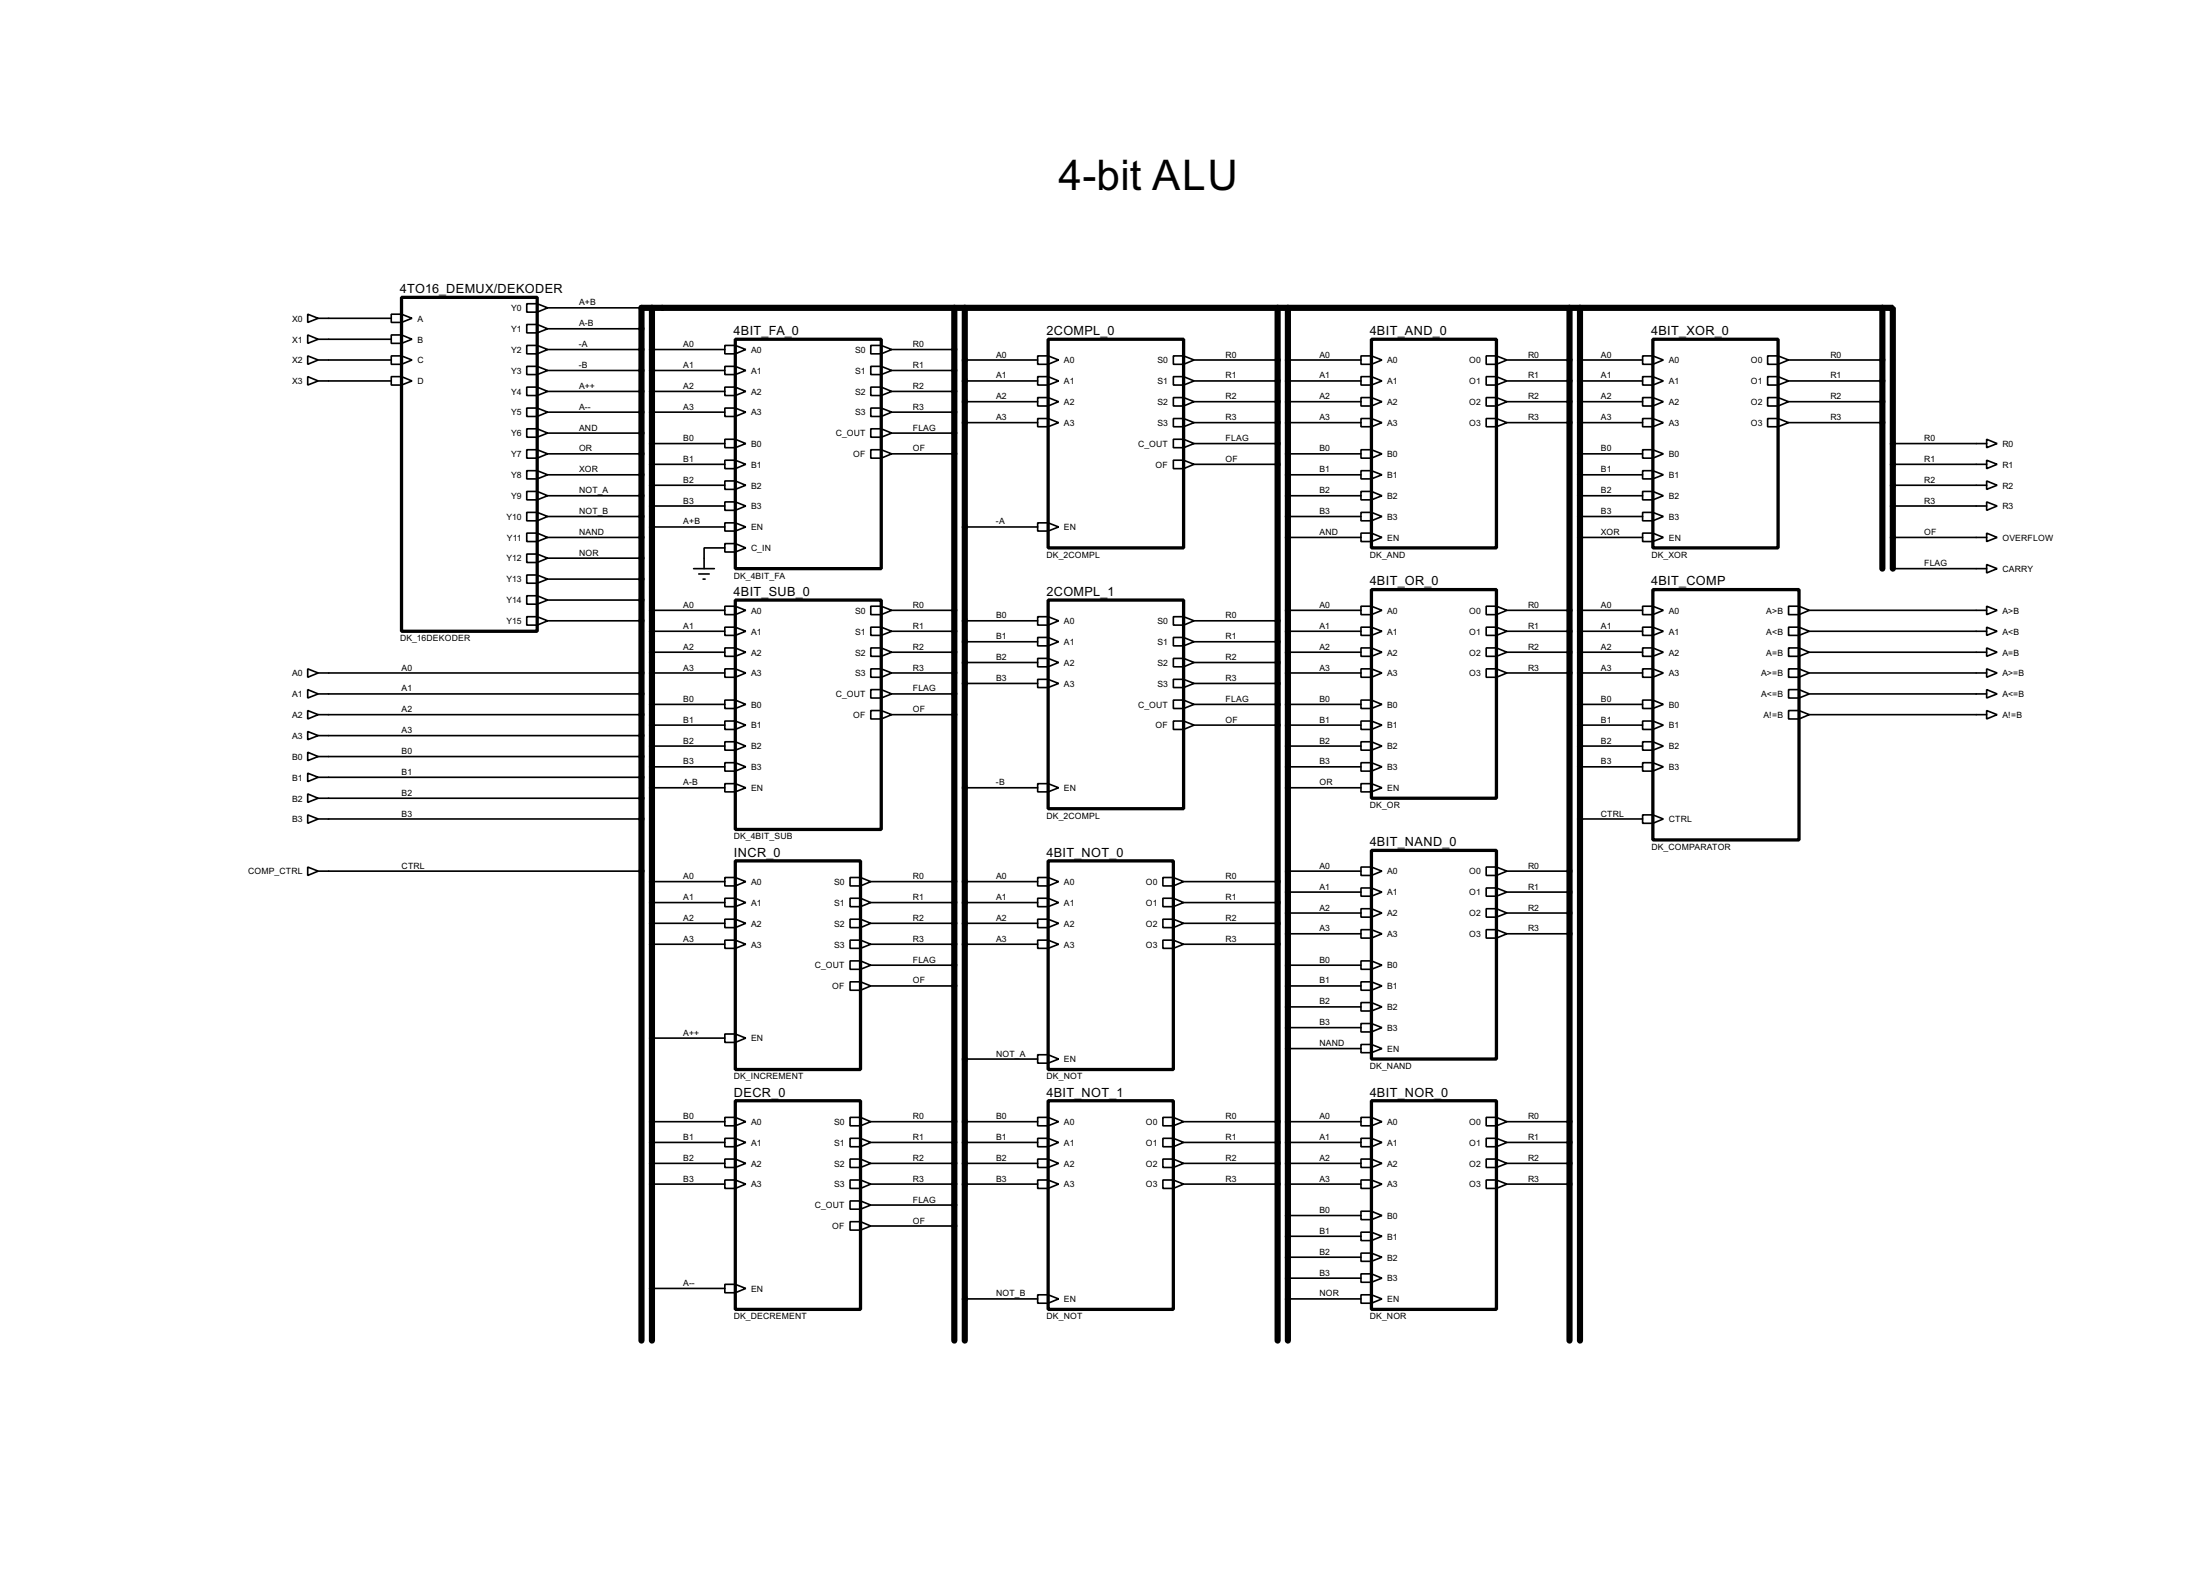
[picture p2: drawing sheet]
<svg xmlns="http://www.w3.org/2000/svg" width="536mm" height="383mm" viewBox="0 0 536 383" stroke-linecap="round" stroke-linejoin="round" font-family="sans-serif">
<path d="M158.8 75v251.4M232.5 75v251.4M235 75v251.4M311.2 75v251.4M313.7 75v251.4M382.3 75v251.4M384.9 75v251.4M458.5 75h2.6v63.5M458.5 75v63.5M458.5 75h-302.2v251.4" fill="none" stroke="#000" stroke-width="1.5"/>
<g fill="none" stroke="#000" stroke-width=".4">
<path d="M75 76.5l2.5 1-2.5 1zM77.5 77.5h17.8M95.3 76.5h2.5l2.6 1-2.6 1h-2.5zM97.8 76.5v2M128.3 74h2.6l2.5 1-2.5 1h-2.6zM128.3 79h2.6l2.5 1.1-2.5 1h-2.6zM130.9 74v2M130.9 79v2.1M133.4 75h22.9M75 81.6l2.5 1-2.5 1zM75 86.7l2.5 1-2.5 1zM75 91.7l2.5 1.1-2.5 1z"/>
<path d="M77.5 82.6h17.8M77.5 87.7h17.8M77.5 92.8h17.8M95.3 81.6h2.5l2.6 1-2.6 1h-2.5zM95.3 86.7h2.5l2.6 1-2.6 1h-2.5zM95.3 91.7h2.5l2.6 1.1-2.6 1h-2.5zM97.8 81.6v2M97.8 86.7v2M97.8 91.7v2.1M128.3 84.1h2.6l2.5 1-2.5 1.1h-2.6zM128.3 89.2h2.6l2.5 1-2.5 1h-2.6zM128.3 94.3h2.6l2.5 1-2.5 1h-2.6z"/>
<path d="M128.3 99.4h2.6l2.5 1-2.5 1h-2.6zM130.9 84.1v2.1M130.9 89.2v2M130.9 94.3v2M130.9 99.4v2M133.4 80.1h22.9M133.4 85.1h22.9M133.4 90.2h22.9M133.4 95.3h22.9M158.8 85.1h17.8M158.8 90.2h17.8M158.8 95.3h17.8"/>
<path d="M176.6 84.1h2.5l2.6 1-2.6 1.1h-2.5zM176.6 89.2h2.5l2.6 1-2.6 1h-2.5zM176.6 94.3h2.5l2.6 1-2.6 1h-2.5zM176.6 99.4h2.5l2.6 1-2.6 1h-2.5zM179.1 84.1v2.1M179.1 89.2v2M179.1 94.3v2M179.1 99.4v2M212.1 84.1h2.6l2.5 1-2.5 1.1h-2.6zM212.1 89.2h2.6l2.5 1-2.5 1h-2.6zM212.1 94.3h2.6l2.5 1-2.5 1h-2.6zM212.1 99.4h2.6l2.5 1-2.5 1h-2.6z"/>
<path d="M214.7 84.1v2.1M214.7 89.2v2M214.7 94.3v2M214.7 99.4v2M217.2 85.1h15.3M217.2 90.2h15.3M217.2 95.3h15.3M235 87.7h17.8M235 92.8h17.8M235 97.8h17.8M252.8 86.7h2.5l2.6 1-2.6 1h-2.5zM252.8 91.7h2.5l2.6 1.1-2.6 1h-2.5z"/>
<path d="M252.8 96.8h2.5l2.6 1-2.6 1.1h-2.5zM255.3 86.7v2M255.3 91.7v2.1M255.3 96.8v2.1M285.8 86.7h2.5l2.6 1-2.6 1h-2.5zM285.8 91.7h2.5l2.6 1.1-2.6 1h-2.5zM285.8 96.8h2.5l2.6 1-2.6 1.1h-2.5zM288.3 86.7v2M288.3 91.7v2.1M288.3 96.8v2.1M290.9 87.7h20.3M290.9 92.8h20.3"/>
<path d="M290.9 97.8h20.3M313.7 87.7h17.8M313.7 92.8h17.8M313.7 97.8h17.8M331.5 86.7h2.6l2.5 1-2.5 1h-2.6zM331.5 91.7h2.6l2.5 1.1-2.5 1h-2.6zM331.5 96.8h2.6l2.5 1-2.5 1.1h-2.6zM334.1 86.7v2M334.1 91.7v2.1M334.1 96.8v2.1M362 86.7h2.5l2.6 1-2.6 1h-2.5zM362 91.7h2.5l2.6 1.1-2.6 1h-2.5z"/>
<path d="M362 96.8h2.5l2.6 1-2.6 1.1h-2.5zM364.5 86.7v2M364.5 91.7v2.1M364.5 96.8v2.1M367.1 87.7h15.2M367.1 92.8h15.2M367.1 97.8h15.2M384.9 87.7h15.2M384.9 92.8h15.2M384.9 97.8h15.2M400.1 86.7h2.5l2.6 1-2.6 1h-2.5zM400.1 91.7h2.5l2.6 1.1-2.6 1h-2.5z"/>
<path d="M400.1 96.8h2.5l2.6 1-2.6 1.1h-2.5zM402.6 86.7v2M402.6 91.7v2.1M402.6 96.8v2.1M430.6 86.7h2.5l2.6 1-2.6 1h-2.5zM430.6 91.7h2.5l2.6 1.1-2.6 1h-2.5zM430.6 96.8h2.5l2.6 1-2.6 1.1h-2.5zM433.1 86.7v2M433.1 91.7v2.1M433.1 96.8v2.1M435.7 87.7h22.8M435.7 92.8h22.8"/>
<path d="M435.7 97.8h22.8M128.3 104.4h2.6l2.5 1.1-2.5 1h-2.6zM128.3 109.5h2.6l2.5 1-2.5 1.1h-2.6zM128.3 114.6h2.6l2.5 1-2.5 1h-2.6zM128.3 119.7h2.6l2.5 1-2.5 1h-2.6zM130.9 104.4v2.1M130.9 109.5v2.1M130.9 114.6v2M130.9 119.7v2M133.4 100.4h22.9M133.4 105.5h22.9M133.4 110.5h22.9"/>
<path d="M133.4 115.6h22.9M158.8 100.4h17.8M158.8 108h17.8M158.8 113.1h17.8M158.8 118.2h17.8M176.6 107h2.5l2.6 1-2.6 1h-2.5zM176.6 112.1h2.5l2.6 1-2.6 1h-2.5zM176.6 117.1h2.5l2.6 1.1-2.6 1h-2.5zM179.1 107v2M179.1 112.1v2M179.1 117.1v2.1M212.1 104.4h2.6l2.5 1.1-2.5 1h-2.6z"/>
<path d="M212.1 109.5h2.6l2.5 1-2.5 1.1h-2.6zM214.7 104.4v2.1M214.7 109.5v2.1M217.2 100.4h15.3M217.2 105.5h15.3M217.2 110.5h15.3M235 102.9h17.8M252.8 101.9h2.5l2.6 1-2.6 1h-2.5zM255.3 101.9v2M285.8 101.9h2.5l2.6 1-2.6 1h-2.5zM285.8 107h2.5l2.6 1-2.6 1h-2.5zM285.8 112.1h2.5l2.6 1-2.6 1h-2.5z"/>
<path d="M288.3 101.9v2M288.3 107v2M288.3 112.1v2M290.9 108h20.3M290.9 113.1h20.3M290.9 102.9h20.3M313.7 110.5h17.8M313.7 115.6h17.8M313.7 102.9h17.8M331.5 101.9h2.6l2.5 1-2.5 1h-2.6zM331.5 109.5h2.6l2.5 1-2.5 1.1h-2.6zM331.5 114.6h2.6l2.5 1-2.5 1h-2.6z"/>
<path d="M331.5 119.7h2.6l2.5 1-2.5 1h-2.6zM334.1 101.9v2M334.1 109.5v2.1M334.1 114.6v2M334.1 119.7v2M362 101.9h2.5l2.6 1-2.6 1h-2.5zM364.5 101.9v2M367.1 102.9h15.2M384.9 110.5h15.2M384.9 115.6h15.2M384.9 102.9h15.2M400.1 101.9h2.5l2.6 1-2.6 1h-2.5z"/>
<path d="M400.1 109.5h2.5l2.6 1-2.6 1.1h-2.5zM400.1 114.6h2.5l2.6 1-2.6 1h-2.5zM400.1 119.7h2.5l2.6 1-2.6 1h-2.5zM402.6 101.9v2M402.6 109.5v2.1M402.6 114.6v2M402.6 119.7v2M430.6 101.9h2.5l2.6 1-2.6 1h-2.5zM433.1 101.9v2M435.7 102.9h22.8M461.1 108h22.8M461.1 113.1h22.8"/>
<path d="M461.1 118.2h22.8M483.9 107l2.6 1-2.6 1zM483.9 112.1l2.6 1-2.6 1zM483.9 117.1l2.6 1.1-2.6 1zM128.3 124.8h2.6l2.5 1-2.5 1h-2.6zM128.3 129.8h2.6l2.5 1.1-2.5 1h-2.6zM128.3 134.9h2.6l2.5 1-2.5 1.1h-2.6zM130.9 124.8v2M130.9 129.8v2.1M130.9 134.9v2.1M133.4 120.7h22.9M133.4 125.8h22.9"/>
<path d="M133.4 130.9h22.9M133.4 135.9h22.9M158.8 123.2h17.8M158.8 128.3h17.8M169 138.5h5M170.2 139.8h2.6M176.6 132.4h2.5l2.6 1-2.6 1h-2.5zM176.6 122.2h2.5l2.6 1-2.6 1.1h-2.5zM176.6 127.3h2.5l2.6 1-2.6 1h-2.5zM176.6 133.4h-5.1v5.1M179.1 122.2v2.1M179.1 127.3v2"/>
<path d="M179.1 132.4v2M235 128.3h17.8M252.8 127.3h2.5l2.6 1-2.6 1h-2.5zM255.3 127.3v2M313.7 120.7h17.8M313.7 125.8h17.8M313.7 130.9h17.8M331.5 124.8h2.6l2.5 1-2.5 1h-2.6zM331.5 129.8h2.6l2.5 1.1-2.5 1h-2.6zM334.1 124.8v2M334.1 129.8v2.1M384.9 120.7h15.2"/>
<path d="M384.9 125.8h15.2M384.9 130.9h15.2M400.1 124.8h2.5l2.6 1-2.6 1h-2.5zM400.1 129.8h2.5l2.6 1.1-2.6 1h-2.5zM402.6 124.8v2M402.6 129.8v2.1M461.1 130.9h22.8M461.1 123.2h22.8M461.1 138.5h22.8M483.9 122.2l2.6 1-2.6 1.1zM483.9 137.5l2.6 1-2.6 1zM483.9 129.8l2.6 1.1-2.6 1z"/>
<path d="M128.3 140h2.6l2.5 1-2.5 1h-2.6zM128.3 145.1h2.6l2.5 1-2.5 1h-2.6zM128.3 150.2h2.6l2.5 1-2.5 1h-2.6zM130.9 140v2M130.9 145.1v2M130.9 150.2v2M133.4 151.2h22.9M133.4 141h22.9M133.4 146.1h22.9M158.8 148.6h17.8M158.8 153.7h17.8M158.8 158.8h17.8"/>
<path d="M171.3 141h.5M176.6 147.6h2.5l2.6 1-2.6 1.1h-2.5zM176.6 152.7h2.5l2.6 1-2.6 1h-2.5zM176.6 157.8h2.5l2.6 1-2.6 1h-2.5zM179.1 147.6v2.1M179.1 152.7v2M179.1 157.8v2M212.1 147.6h2.6l2.5 1-2.5 1.1h-2.6zM212.1 152.7h2.6l2.5 1-2.5 1h-2.6zM212.1 157.8h2.6l2.5 1-2.5 1h-2.6zM214.7 147.6v2.1M214.7 152.7v2"/>
<path d="M214.7 157.8v2M217.2 148.6h15.3M217.2 153.7h15.3M217.2 158.8h15.3M235 151.2h17.8M235 156.3h17.8M252.8 150.2h2.5l2.6 1-2.6 1h-2.5zM252.8 155.2h2.5l2.6 1.1-2.6 1h-2.5zM255.3 150.2v2M255.3 155.2v2.1M285.8 150.2h2.5l2.6 1-2.6 1h-2.5zM285.8 155.2h2.5l2.6 1.1-2.6 1h-2.5z"/>
<path d="M288.3 150.2v2M288.3 155.2v2.1M290.9 151.2h20.3M290.9 156.3h20.3M313.7 148.6h17.8M313.7 153.7h17.8M313.7 158.8h17.8M331.5 147.6h2.6l2.5 1-2.5 1.1h-2.6zM331.5 152.7h2.6l2.5 1-2.5 1h-2.6zM331.5 157.8h2.6l2.5 1-2.5 1h-2.6zM334.1 147.6v2.1M334.1 152.7v2"/>
<path d="M334.1 157.8v2M362 147.6h2.5l2.6 1-2.6 1.1h-2.5zM362 152.7h2.5l2.6 1-2.6 1h-2.5zM362 157.8h2.5l2.6 1-2.6 1h-2.5zM364.5 147.6v2.1M364.5 152.7v2M364.5 157.8v2M367.1 148.6h15.2M367.1 153.7h15.2M367.1 158.8h15.2M384.9 148.6h15.2M384.9 153.7h15.2"/>
<path d="M384.9 158.8h15.2M400.1 147.6h2.5l2.6 1-2.6 1.1h-2.5zM400.1 152.7h2.5l2.6 1-2.6 1h-2.5zM400.1 157.8h2.5l2.6 1-2.6 1h-2.5zM402.6 147.6v2.1M402.6 152.7v2M402.6 157.8v2M435.7 147.6h2.5l2.5 1-2.5 1.1h-2.5zM435.7 152.7h2.5l2.5 1-2.5 1h-2.5zM435.7 157.8h2.5l2.5 1-2.5 1h-2.5zM438.2 147.6v2.1M438.2 152.7v2"/>
<path d="M438.2 157.8v2M440.7 148.6h43.2M440.7 153.7h43.2M440.7 158.8h43.2M483.9 147.6l2.6 1-2.6 1.1zM483.9 152.7l2.6 1-2.6 1zM483.9 157.8l2.6 1-2.6 1zM75 162.9l2.5 1-2.5 1zM75 167.9l2.5 1.1-2.5 1zM75 173l2.5 1-2.5 1.1zM75 178.1l2.5 1-2.5 1zM77.5 163.9h78.8"/>
<path d="M77.5 169h78.8M77.5 174h78.8M77.5 179.1h78.8M158.8 163.9h17.8M158.8 171.5h17.8M158.8 176.6h17.8M176.6 162.9h2.5l2.6 1-2.6 1h-2.5zM176.6 170.5h2.5l2.6 1-2.6 1h-2.5zM176.6 175.6h2.5l2.6 1-2.6 1h-2.5zM179.1 162.9v2M179.1 170.5v2M179.1 175.6v2"/>
<path d="M212.1 162.9h2.6l2.5 1-2.5 1h-2.6zM212.1 167.9h2.6l2.5 1.1-2.5 1h-2.6zM212.1 173h2.6l2.5 1-2.5 1.1h-2.6zM214.7 162.9v2M214.7 167.9v2.1M214.7 173v2.1M217.2 163.9h15.3M217.2 169h15.3M217.2 174h15.3M235 161.3h17.8M235 166.4h17.8M252.8 160.3h2.5l2.6 1-2.6 1.1h-2.5z"/>
<path d="M252.8 165.4h2.5l2.6 1-2.6 1h-2.5zM255.3 160.3v2.1M255.3 165.4v2M285.8 160.3h2.5l2.6 1-2.6 1.1h-2.5zM285.8 165.4h2.5l2.6 1-2.6 1h-2.5zM285.8 170.5h2.5l2.6 1-2.6 1h-2.5zM285.8 175.6h2.5l2.6 1-2.6 1h-2.5zM288.3 160.3v2.1M288.3 165.4v2M288.3 170.5v2M288.3 175.6v2M290.9 171.5h20.3"/>
<path d="M290.9 176.6h20.3M290.9 161.3h20.3M290.9 166.4h20.3M313.7 163.9h17.8M313.7 171.5h17.8M313.7 176.6h17.8M331.5 162.9h2.6l2.5 1-2.5 1h-2.6zM331.5 170.5h2.6l2.5 1-2.5 1h-2.6zM331.5 175.6h2.6l2.5 1-2.5 1h-2.6zM334.1 162.9v2M334.1 170.5v2M334.1 175.6v2"/>
<path d="M362 162.9h2.5l2.6 1-2.6 1h-2.5zM364.5 162.9v2M367.1 163.9h15.2M384.9 163.9h15.2M384.9 171.5h15.2M384.9 176.6h15.2M400.1 162.9h2.5l2.6 1-2.6 1h-2.5zM400.1 170.5h2.5l2.6 1-2.6 1h-2.5zM400.1 175.6h2.5l2.6 1-2.6 1h-2.5zM402.6 162.9v2M402.6 170.5v2M402.6 175.6v2"/>
<path d="M435.7 162.9h2.5l2.5 1-2.5 1h-2.5zM435.7 167.9h2.5l2.5 1.1-2.5 1h-2.5zM435.7 173h2.5l2.5 1-2.5 1.1h-2.5zM438.2 162.9v2M438.2 167.9v2.1M438.2 173v2.1M440.7 163.9h43.2M440.7 169h43.2M440.7 174h43.2M483.9 162.9l2.6 1-2.6 1zM483.9 167.9l2.6 1.1-2.6 1zM483.9 173l2.6 1-2.6 1.1z"/>
<path d="M75 183.2l2.5 1-2.5 1zM75 188.3l2.5 1-2.5 1zM75 193.3l2.5 1.1-2.5 1zM75 198.4l2.5 1-2.5 1.1zM77.5 184.2h78.8M77.5 189.3h78.8M77.5 194.4h78.8M77.5 199.4h78.8M158.8 181.7h17.8M158.8 186.7h17.8M158.8 191.8h17.8M176.6 180.6h2.5l2.6 1.1-2.6 1h-2.5z"/>
<path d="M176.6 185.7h2.5l2.6 1-2.6 1.1h-2.5zM176.6 190.8h2.5l2.6 1-2.6 1h-2.5zM179.1 180.6v2.1M179.1 185.7v2.1M179.1 190.8v2M235 191.8h17.8M252.8 190.8h2.5l2.6 1-2.6 1h-2.5zM255.3 190.8v2M313.7 181.7h17.8M313.7 186.7h17.8M313.7 191.8h17.8M331.5 180.6h2.6l2.5 1.1-2.5 1h-2.6z"/>
<path d="M331.5 185.7h2.6l2.5 1-2.5 1.1h-2.6zM331.5 190.8h2.6l2.5 1-2.5 1h-2.6zM334.1 180.6v2.1M334.1 185.7v2.1M334.1 190.8v2M384.9 199.4h15.2M384.9 181.7h15.2M384.9 186.7h15.2M400.1 180.6h2.5l2.6 1.1-2.6 1h-2.5zM400.1 185.7h2.5l2.6 1-2.6 1.1h-2.5zM400.1 198.4h2.5l2.6 1-2.6 1.1h-2.5zM402.6 180.6v2.1"/>
<path d="M402.6 185.7v2.1M402.6 198.4v2.1M75 211.1l2.5 1-2.5 1.1zM77.5 212.1h78.8M158.8 214.7h17.8M158.8 219.8h17.8M176.6 213.7h2.5l2.6 1-2.6 1h-2.5zM176.6 218.7h2.5l2.6 1.1-2.6 1h-2.5zM179.1 213.7v2M179.1 218.7v2.1M207.1 213.7h2.5l2.5 1-2.5 1h-2.5zM207.1 218.7h2.5l2.5 1.1-2.5 1h-2.5z"/>
<path d="M209.6 213.7v2M209.6 218.7v2.1M212.1 214.7h20.4M212.1 219.8h20.4M235 214.7h17.8M235 219.8h17.8M252.8 213.7h2.5l2.6 1-2.6 1h-2.5zM252.8 218.7h2.5l2.6 1.1-2.6 1h-2.5zM255.3 213.7v2M255.3 218.7v2.1M283.3 213.7h2.5l2.5 1-2.5 1h-2.5zM283.3 218.7h2.5l2.5 1.1-2.5 1h-2.5z"/>
<path d="M285.8 213.7v2M285.8 218.7v2.1M288.3 214.7h22.9M288.3 219.8h22.9M313.7 212.1h17.8M313.7 217.2h17.8M331.5 211.1h2.6l2.5 1-2.5 1.1h-2.6zM331.5 216.2h2.6l2.5 1-2.5 1h-2.6zM334.1 211.1v2.1M334.1 216.2v2M362 211.1h2.5l2.6 1-2.6 1.1h-2.5zM362 216.2h2.5l2.6 1-2.6 1h-2.5z"/>
<path d="M364.5 211.1v2.1M364.5 216.2v2M367.1 212.1h15.2M367.1 217.2h15.2M158.8 224.8h17.8M158.8 229.9h17.8M176.6 223.8h2.5l2.6 1-2.6 1.1h-2.5zM176.6 228.9h2.5l2.6 1-2.6 1h-2.5zM179.1 223.8v2.1M179.1 228.9v2M207.1 223.8h2.5l2.5 1-2.5 1.1h-2.5zM207.1 228.9h2.5l2.5 1-2.5 1h-2.5z"/>
<path d="M207.1 234h2.5l2.5 1-2.5 1h-2.5zM207.1 239.1h2.5l2.5 1-2.5 1h-2.5zM209.6 223.8v2.1M209.6 228.9v2M209.6 234v2M209.6 239.1v2M212.1 224.8h20.4M212.1 229.9h20.4M212.1 235h20.4M235 224.8h17.8M235 229.9h17.8M252.8 223.8h2.5l2.6 1-2.6 1.1h-2.5z"/>
<path d="M252.8 228.9h2.5l2.6 1-2.6 1h-2.5zM255.3 223.8v2.1M255.3 228.9v2M283.3 223.8h2.5l2.5 1-2.5 1.1h-2.5zM283.3 228.9h2.5l2.5 1-2.5 1h-2.5zM285.8 223.8v2.1M285.8 228.9v2M288.3 224.8h22.9M288.3 229.9h22.9M313.7 222.3h17.8M313.7 227.4h17.8M313.7 235h17.8"/>
<path d="M331.5 221.3h2.6l2.5 1-2.5 1h-2.6zM331.5 226.4h2.6l2.5 1-2.5 1h-2.6zM331.5 234h2.6l2.5 1-2.5 1h-2.6zM331.5 239.1h2.6l2.5 1-2.5 1h-2.6zM334.1 221.3v2M334.1 226.4v2M334.1 234v2M334.1 239.1v2M362 221.3h2.5l2.6 1-2.6 1h-2.5zM362 226.4h2.5l2.6 1-2.6 1h-2.5zM364.5 221.3v2M364.5 226.4v2"/>
<path d="M367.1 222.3h15.2M367.1 227.4h15.2M158.8 252.8h17.8M176.6 251.8h2.5l2.6 1-2.6 1h-2.5zM179.1 251.8v2M212.1 240.1h20.4M235 257.9h17.8M252.8 256.8h2.5l2.6 1.1-2.6 1h-2.5zM255.3 256.8v2.1M313.7 240.1h17.8M313.7 245.2h17.8M313.7 250.2h17.8"/>
<path d="M313.7 255.3h17.8M331.5 244.1h2.6l2.5 1.1-2.5 1h-2.6zM331.5 249.2h2.6l2.5 1-2.5 1.1h-2.6zM331.5 254.3h2.6l2.5 1-2.5 1h-2.6zM334.1 244.1v2.1M334.1 249.2v2.1M334.1 254.3v2M158.8 273.1h17.8M158.8 278.2h17.8M176.6 272.1h2.5l2.6 1-2.6 1h-2.5zM176.6 277.2h2.5l2.6 1-2.6 1h-2.5zM179.1 272.1v2"/>
<path d="M179.1 277.2v2M207.1 272.1h2.5l2.5 1-2.5 1h-2.5zM207.1 277.2h2.5l2.5 1-2.5 1h-2.5zM209.6 272.1v2M209.6 277.2v2M212.1 273.1h20.4M212.1 278.2h20.4M235 273.1h17.8M235 278.2h17.8M252.8 272.1h2.5l2.6 1-2.6 1h-2.5zM252.8 277.2h2.5l2.6 1-2.6 1h-2.5zM255.3 272.1v2"/>
<path d="M255.3 277.2v2M283.3 272.1h2.5l2.5 1-2.5 1h-2.5zM283.3 277.2h2.5l2.5 1-2.5 1h-2.5zM285.8 272.1v2M285.8 277.2v2M288.3 273.1h22.9M288.3 278.2h22.9M313.7 273.1h17.8M313.7 278.2h17.8M331.5 272.1h2.6l2.5 1-2.5 1h-2.6zM331.5 277.2h2.6l2.5 1-2.5 1h-2.6zM334.1 272.1v2"/>
<path d="M334.1 277.2v2M362 272.1h2.5l2.6 1-2.6 1h-2.5zM362 277.2h2.5l2.6 1-2.6 1h-2.5zM364.5 272.1v2M364.5 277.2v2M367.1 273.1h15.2M367.1 278.2h15.2M158.8 283.3h17.8M158.8 288.3h17.8M176.6 282.2h2.5l2.6 1.1-2.6 1h-2.5zM176.6 287.3h2.5l2.6 1-2.6 1.1h-2.5zM179.1 282.2v2.1"/>
<path d="M179.1 287.3v2.1M207.1 282.2h2.5l2.5 1.1-2.5 1h-2.5zM207.1 287.3h2.5l2.5 1-2.5 1.1h-2.5zM207.1 292.4h2.5l2.5 1-2.5 1h-2.5zM207.1 297.5h2.5l2.5 1-2.5 1h-2.5zM209.6 282.2v2.1M209.6 287.3v2.1M209.6 292.4v2M209.6 297.5v2M212.1 283.3h20.4M212.1 288.3h20.4M212.1 293.4h20.4"/>
<path d="M212.1 298.5h20.4M235 283.3h17.8M235 288.3h17.8M252.8 282.2h2.5l2.6 1.1-2.6 1h-2.5zM252.8 287.3h2.5l2.6 1-2.6 1.1h-2.5zM255.3 282.2v2.1M255.3 287.3v2.1M283.3 282.2h2.5l2.5 1.1-2.5 1h-2.5zM283.3 287.3h2.5l2.5 1-2.5 1.1h-2.5zM285.8 282.2v2.1M285.8 287.3v2.1M288.3 283.3h22.9"/>
<path d="M288.3 288.3h22.9M313.7 283.3h17.8M313.7 288.3h17.8M313.7 296h17.8M331.5 282.2h2.6l2.5 1.1-2.5 1h-2.6zM331.5 287.3h2.6l2.5 1-2.5 1.1h-2.6zM331.5 294.9h2.6l2.5 1.1-2.5 1h-2.6zM334.1 282.2v2.1M334.1 287.3v2.1M334.1 294.9v2.1M362 282.2h2.5l2.6 1.1-2.6 1h-2.5zM362 287.3h2.5l2.6 1-2.6 1.1h-2.5z"/>
<path d="M364.5 282.2v2.1M364.5 287.3v2.1M367.1 283.3h15.2M367.1 288.3h15.2M158.8 313.7h17.8M176.6 312.7h2.5l2.6 1-2.6 1.1h-2.5zM179.1 312.7v2.1M235 316.3h17.8M252.8 315.3h2.5l2.6 1-2.6 1h-2.5zM255.3 315.3v2M313.7 316.3h17.8M313.7 301h17.8"/>
<path d="M313.7 306.1h17.8M313.7 311.2h17.8M331.5 300h2.6l2.5 1-2.5 1.1h-2.6zM331.5 305.1h2.6l2.5 1-2.5 1h-2.6zM331.5 310.2h2.6l2.5 1-2.5 1h-2.6zM331.5 315.3h2.6l2.5 1-2.5 1h-2.6zM334.1 300v2.1M334.1 305.1v2M334.1 310.2v2M334.1 315.3v2"/>
</g>
<g fill="none" stroke="#000" stroke-width=".8">
<path d="M97.8 72.4h33.1v81.3h-33.1zM179.1 82.6h35.6v55.9h-35.6zM255.3 82.6h33v50.8h-33zM334.1 82.6h30.4v50.8h-30.4zM402.6 82.6h30.5v50.8h-30.5zM179.1 146.1h35.6v55.9h-35.6zM255.3 146.1h33v50.8h-33zM334.1 143.6h30.4v50.8h-30.4zM402.6 143.6h35.6v60.9h-35.6zM179.1 209.6h30.5v50.8h-30.5zM255.3 209.6h30.5v50.8h-30.5zM334.1 207.1h30.4v50.8h-30.4z"/>
<path d="M179.1 268h30.5v50.8h-30.5zM255.3 268h30.5v50.8h-30.5zM334.1 268h30.4v50.8h-30.4z"/>
</g>
<text font-size="11.5" x="257.9" y="46.2">4-bit ALU</text>
<g font-size="3.5">
<text x="97.4" y="71.4">4TO16_DEMUX/DEKODER</text>
<text x="178.7" y="81.5">4BIT_FA_0</text>
<text x="254.9" y="81.5">2COMPL_0</text>
<text x="333.7" y="81.5">4BIT_AND_0</text>
<text x="402.2" y="81.5">4BIT_XOR_0</text>
<text x="333.7" y="142.5">4BIT_OR_0</text>
<text x="402.2" y="142.5">4BIT_COMP</text>
<text x="178.7" y="145.1">4BIT_SUB_0</text>
<text x="254.9" y="145.1">2COMPL_1</text>
<text x="178.8" y="208.6">INCR_0</text>
<text x="254.9" y="208.6">4BIT_NOT_0</text>
<text x="333.7" y="206.1">4BIT_NAND_0</text>
<text x="178.8" y="267">DECR_0</text>
<text x="254.9" y="267">4BIT_NOT_1</text>
<text x="333.7" y="267">4BIT_NOR_0</text>
</g>
<g font-size="2.4">
<text x="124.5" y="75.8">Y0</text>
<text x="141" y="74.4">A+B</text>
<text x="71.2" y="78.3">X0</text>
<text x="71.2" y="83.4">X1</text>
<text x="101.7" y="78.3">A</text>
<text x="101.7" y="83.4">B</text>
<text x="124.5" y="80.8">Y1</text>
<text x="141" y="79.5">A-B</text>
<text x="71.2" y="88.5">X2</text>
<text x="101.7" y="88.5">C</text>
<text x="124.5" y="85.9">Y2</text>
<text x="141" y="84.5">-A</text>
<text x="141" y="89.6">-B</text>
<text x="166.4" y="84.5">A0</text>
<text x="166.4" y="89.6">A1</text>
<text x="182.9" y="85.9">A0</text>
<text x="208.3" y="85.9">S0</text>
<text x="222.3" y="84.5">R0</text>
<text x="222.3" y="89.6">R1</text>
<text x="242.6" y="87.1">A0</text>
<text x="259.1" y="88.5">A0</text>
<text x="281.9" y="88.5">S0</text>
<text x="298.5" y="87.1">R0</text>
<text x="321.4" y="87.1">A0</text>
<text x="337.9" y="88.5">A0</text>
<text x="357.9" y="88.5">O0</text>
<text x="372.2" y="87.1">R0</text>
<text x="389.9" y="87.1">A0</text>
<text x="406.5" y="88.5">A0</text>
<text x="426.5" y="88.5">O0</text>
<text x="445.8" y="87.1">R0</text>
<text x="71.2" y="93.6">X3</text>
<text x="101.7" y="93.6">D</text>
<text x="124.5" y="91">Y3</text>
<text x="141" y="94.7">A++</text>
<text x="166.4" y="94.7">A2</text>
<text x="182.9" y="91">A1</text>
<text x="208.3" y="91">S1</text>
<text x="222.3" y="94.7">R2</text>
<text x="242.6" y="92.2">A1</text>
<text x="259.1" y="93.6">A1</text>
<text x="281.9" y="93.6">S1</text>
<text x="298.5" y="92.2">R1</text>
<text x="321.4" y="92.2">A1</text>
<text x="337.9" y="93.6">A1</text>
<text x="357.9" y="93.6">O1</text>
<text x="372.2" y="92.2">R1</text>
<text x="389.9" y="92.2">A1</text>
<text x="406.5" y="93.6">A1</text>
<text x="426.5" y="93.6">O1</text>
<text x="445.8" y="92.2">R1</text>
<text x="124.5" y="96.1">Y4</text>
<text x="124.5" y="101.2">Y5</text>
<text x="141" y="99.8">A--</text>
<text x="166.4" y="99.8">A3</text>
<text x="182.9" y="96.1">A2</text>
<text x="182.9" y="101.2">A3</text>
<text x="208.3" y="96.1">S2</text>
<text x="208.3" y="101.2">S3</text>
<text x="222.3" y="99.8">R3</text>
<text x="242.6" y="97.2">A2</text>
<text x="259.1" y="98.6">A2</text>
<text x="281.9" y="98.6">S2</text>
<text x="298.5" y="97.2">R2</text>
<text x="321.4" y="97.2">A2</text>
<text x="337.9" y="98.6">A2</text>
<text x="357.9" y="98.6">O2</text>
<text x="372.2" y="97.2">R2</text>
<text x="389.9" y="97.2">A2</text>
<text x="406.5" y="98.6">A2</text>
<text x="426.5" y="98.6">O2</text>
<text x="445.8" y="97.2">R2</text>
<text x="124.5" y="106.3">Y6</text>
<text x="141" y="104.9">AND</text>
<text x="166.4" y="107.4">B0</text>
<text x="203.6" y="106.3">C_OUT</text>
<text x="222.3" y="104.9">FLAG</text>
<text x="242.6" y="102.3">A3</text>
<text x="259.1" y="103.7">A3</text>
<text x="281.9" y="103.7">S3</text>
<text x="298.5" y="102.3">R3</text>
<text x="298.5" y="107.4">FLAG</text>
<text x="321.4" y="102.3">A3</text>
<text x="337.9" y="103.7">A3</text>
<text x="357.9" y="103.7">O3</text>
<text x="372.2" y="102.3">R3</text>
<text x="389.9" y="102.3">A3</text>
<text x="406.5" y="103.7">A3</text>
<text x="426.5" y="103.7">O3</text>
<text x="445.8" y="102.3">R3</text>
<text x="468.7" y="107.4">R0</text>
<text x="124.5" y="111.3">Y7</text>
<text x="141" y="109.9">OR</text>
<text x="166.4" y="112.5">B1</text>
<text x="182.9" y="108.8">B0</text>
<text x="182.9" y="113.9">B1</text>
<text x="207.8" y="111.3">OF</text>
<text x="222.3" y="109.9">OF</text>
<text x="277.2" y="108.8">C_OUT</text>
<text x="281.5" y="113.9">OF</text>
<text x="298.5" y="112.5">OF</text>
<text x="321.4" y="109.9">B0</text>
<text x="337.9" y="111.3">B0</text>
<text x="389.9" y="109.9">B0</text>
<text x="406.5" y="111.3">B0</text>
<text x="468.7" y="112.5">R1</text>
<text x="487.7" y="108.8">R0</text>
<text x="487.7" y="113.9">R1</text>
<text x="124.5" y="116.4">Y8</text>
<text x="141" y="115">XOR</text>
<text x="166.4" y="117.6">B2</text>
<text x="182.9" y="119">B2</text>
<text x="321.4" y="115">B1</text>
<text x="337.9" y="116.4">B1</text>
<text x="389.9" y="115">B1</text>
<text x="406.5" y="116.4">B1</text>
<text x="468.7" y="117.6">R2</text>
<text x="487.7" y="119">R2</text>
<text x="124.5" y="121.5">Y9</text>
<text x="141" y="120.1">NOT_A</text>
<text x="141" y="125.2">NOT_B</text>
<text x="166.4" y="122.6">B3</text>
<text x="182.9" y="124">B3</text>
<text x="321.4" y="120.1">B2</text>
<text x="321.4" y="125.2">B3</text>
<text x="337.9" y="121.5">B2</text>
<text x="389.9" y="120.1">B2</text>
<text x="389.9" y="125.2">B3</text>
<text x="406.5" y="121.5">B2</text>
<text x="468.7" y="122.6">R3</text>
<text x="487.7" y="124">R3</text>
<text x="123.3" y="126.6">Y10</text>
<text x="123.5" y="131.7">Y11</text>
<text x="141" y="130.3">NAND</text>
<text x="166.4" y="127.7">A+B</text>
<text x="182.9" y="129.1">EN</text>
<text x="242.6" y="127.7">-A</text>
<text x="259.1" y="129.1">EN</text>
<text x="321.4" y="130.3">AND</text>
<text x="337.9" y="126.6">B3</text>
<text x="337.9" y="131.7">EN</text>
<text x="389.9" y="130.3">XOR</text>
<text x="406.5" y="126.6">B3</text>
<text x="406.5" y="131.7">EN</text>
<text x="468.7" y="130.3">OF</text>
<text x="487.7" y="131.7">OVERFLOW</text>
<text x="123.3" y="136.7">Y12</text>
<text x="141" y="135.3">NOR</text>
<text x="182.9" y="134.2">C_IN</text>
<text x="254.9" y="135.8">DK_2COMPL</text>
<text x="333.7" y="135.8">DK_AND</text>
<text x="402.2" y="135.8">DK_XOR</text>
<text x="468.7" y="137.9">FLAG</text>
<text x="123.3" y="141.8">Y13</text>
<text x="178.7" y="140.9">DK_4BIT_FA</text>
<text x="487.7" y="139.3">CARRY</text>
<text x="123.3" y="146.9">Y14</text>
<text x="166.4" y="148">A0</text>
<text x="182.9" y="149.4">A0</text>
<text x="208.3" y="149.4">S0</text>
<text x="222.3" y="148">R0</text>
<text x="321.4" y="148">A0</text>
<text x="337.9" y="149.4">A0</text>
<text x="357.9" y="149.4">O0</text>
<text x="372.2" y="148">R0</text>
<text x="389.9" y="148">A0</text>
<text x="406.5" y="149.4">A0</text>
<text x="430.2" y="149.4">A&gt;B</text>
<text x="487.7" y="149.4">A&gt;B</text>
<text x="123.3" y="152">Y15</text>
<text x="166.4" y="153.1">A1</text>
<text x="182.9" y="154.5">A1</text>
<text x="208.3" y="154.5">S1</text>
<text x="222.3" y="153.1">R1</text>
<text x="242.6" y="150.6">B0</text>
<text x="242.6" y="155.7">B1</text>
<text x="259.1" y="152">A0</text>
<text x="281.9" y="152">S0</text>
<text x="298.5" y="150.6">R0</text>
<text x="298.5" y="155.7">R1</text>
<text x="321.4" y="153.1">A1</text>
<text x="337.9" y="154.5">A1</text>
<text x="357.9" y="154.5">O1</text>
<text x="372.2" y="153.1">R1</text>
<text x="389.9" y="153.1">A1</text>
<text x="406.5" y="154.5">A1</text>
<text x="430.2" y="154.5">A&lt;B</text>
<text x="487.7" y="154.5">A&lt;B</text>
<text x="97.4" y="156.1">DK_16DEKODER</text>
<text x="166.4" y="158.2">A2</text>
<text x="182.9" y="159.6">A2</text>
<text x="208.3" y="159.6">S2</text>
<text x="222.3" y="158.2">R2</text>
<text x="242.6" y="160.7">B2</text>
<text x="259.1" y="157.1">A1</text>
<text x="281.9" y="157.1">S1</text>
<text x="298.5" y="160.7">R2</text>
<text x="321.4" y="158.2">A2</text>
<text x="337.9" y="159.6">A2</text>
<text x="357.9" y="159.6">O2</text>
<text x="372.2" y="158.2">R2</text>
<text x="389.9" y="158.2">A2</text>
<text x="406.5" y="159.6">A2</text>
<text x="430.2" y="159.6">A=B</text>
<text x="487.7" y="159.6">A=B</text>
<text x="71.1" y="164.7">A0</text>
<text x="97.8" y="163.3">A0</text>
<text x="166.4" y="163.3">A3</text>
<text x="182.9" y="164.7">A3</text>
<text x="208.3" y="164.7">S3</text>
<text x="222.3" y="163.3">R3</text>
<text x="242.6" y="165.8">B3</text>
<text x="259.1" y="162.1">A2</text>
<text x="259.1" y="167.2">A3</text>
<text x="281.9" y="162.1">S2</text>
<text x="281.9" y="167.2">S3</text>
<text x="298.5" y="165.8">R3</text>
<text x="321.4" y="163.3">A3</text>
<text x="337.9" y="164.7">A3</text>
<text x="357.9" y="164.7">O3</text>
<text x="372.2" y="163.3">R3</text>
<text x="389.9" y="163.3">A3</text>
<text x="406.5" y="164.7">A3</text>
<text x="429" y="164.7">A&gt;=B</text>
<text x="487.7" y="164.7">A&gt;=B</text>
<text x="71.1" y="169.8">A1</text>
<text x="97.8" y="168.4">A1</text>
<text x="97.8" y="173.4">A2</text>
<text x="166.4" y="170.9">B0</text>
<text x="182.9" y="172.3">B0</text>
<text x="203.6" y="169.8">C_OUT</text>
<text x="222.3" y="168.4">FLAG</text>
<text x="222.3" y="173.4">OF</text>
<text x="277.2" y="172.3">C_OUT</text>
<text x="298.5" y="170.9">FLAG</text>
<text x="321.4" y="170.9">B0</text>
<text x="337.9" y="172.3">B0</text>
<text x="389.9" y="170.9">B0</text>
<text x="406.5" y="172.3">B0</text>
<text x="429" y="169.8">A&lt;=B</text>
<text x="487.7" y="169.8">A&lt;=B</text>
<text x="71.1" y="174.8">A2</text>
<text x="71.1" y="179.9">A3</text>
<text x="97.8" y="178.5">A3</text>
<text x="166.4" y="176">B1</text>
<text x="182.9" y="177.4">B1</text>
<text x="207.8" y="174.8">OF</text>
<text x="281.5" y="177.4">OF</text>
<text x="298.5" y="176">OF</text>
<text x="321.4" y="176">B1</text>
<text x="337.9" y="177.4">B1</text>
<text x="389.9" y="176">B1</text>
<text x="406.5" y="177.4">B1</text>
<text x="429.5" y="174.8">A!=B</text>
<text x="487.7" y="174.8">A!=B</text>
<text x="71.1" y="185">B0</text>
<text x="97.8" y="183.6">B0</text>
<text x="166.4" y="181.1">B2</text>
<text x="182.9" y="182.5">B2</text>
<text x="321.4" y="181.1">B2</text>
<text x="337.9" y="182.5">B2</text>
<text x="389.9" y="181.1">B2</text>
<text x="406.5" y="182.5">B2</text>
<text x="71.1" y="190.1">B1</text>
<text x="97.8" y="188.7">B1</text>
<text x="166.4" y="186.1">B3</text>
<text x="166.4" y="191.2">A-B</text>
<text x="182.9" y="187.5">B3</text>
<text x="242.6" y="191.2">-B</text>
<text x="321.4" y="186.1">B3</text>
<text x="321.4" y="191.2">OR</text>
<text x="337.9" y="187.5">B3</text>
<text x="389.9" y="186.1">B3</text>
<text x="406.5" y="187.5">B3</text>
<text x="71.1" y="195.2">B2</text>
<text x="97.8" y="193.8">B2</text>
<text x="182.9" y="192.6">EN</text>
<text x="259.1" y="192.6">EN</text>
<text x="333.7" y="196.8">DK_OR</text>
<text x="337.9" y="192.6">EN</text>
<text x="71.1" y="200.2">B3</text>
<text x="97.8" y="198.8">B3</text>
<text x="254.9" y="199.3">DK_2COMPL</text>
<text x="389.9" y="198.8">CTRL</text>
<text x="406.5" y="200.2">CTRL</text>
<text x="178.7" y="204.4">DK_4BIT_SUB</text>
<text x="402.2" y="206.9">DK_COMPARATOR</text>
<text x="60.4" y="212.9">COMP_CTRL</text>
<text x="97.8" y="211.5">CTRL</text>
<text x="166.4" y="214.1">A0</text>
<text x="182.9" y="215.5">A0</text>
<text x="203.2" y="215.5">S0</text>
<text x="222.3" y="214.1">R0</text>
<text x="242.6" y="214.1">A0</text>
<text x="259.1" y="215.5">A0</text>
<text x="279.1" y="215.5">O0</text>
<text x="298.5" y="214.1">R0</text>
<text x="321.4" y="211.5">A0</text>
<text x="337.9" y="212.9">A0</text>
<text x="357.9" y="212.9">O0</text>
<text x="372.2" y="211.5">R0</text>
<text x="166.4" y="219.2">A1</text>
<text x="182.9" y="220.6">A1</text>
<text x="203.2" y="220.6">S1</text>
<text x="222.3" y="219.2">R1</text>
<text x="242.6" y="219.2">A1</text>
<text x="259.1" y="220.6">A1</text>
<text x="279.1" y="220.6">O1</text>
<text x="298.5" y="219.2">R1</text>
<text x="321.4" y="216.6">A1</text>
<text x="321.4" y="221.7">A2</text>
<text x="337.9" y="218">A1</text>
<text x="357.9" y="218">O1</text>
<text x="372.2" y="216.6">R1</text>
<text x="372.2" y="221.7">R2</text>
<text x="166.4" y="224.2">A2</text>
<text x="182.9" y="225.6">A2</text>
<text x="203.2" y="225.6">S2</text>
<text x="222.3" y="224.2">R2</text>
<text x="242.6" y="224.2">A2</text>
<text x="259.1" y="225.6">A2</text>
<text x="279.1" y="225.6">O2</text>
<text x="298.5" y="224.2">R2</text>
<text x="321.4" y="226.8">A3</text>
<text x="337.9" y="223.1">A2</text>
<text x="357.9" y="223.1">O2</text>
<text x="372.2" y="226.8">R3</text>
<text x="166.4" y="229.3">A3</text>
<text x="182.9" y="230.7">A3</text>
<text x="203.2" y="230.7">S3</text>
<text x="222.3" y="229.3">R3</text>
<text x="242.6" y="229.3">A3</text>
<text x="259.1" y="230.7">A3</text>
<text x="279.1" y="230.7">O3</text>
<text x="298.5" y="229.3">R3</text>
<text x="337.9" y="228.2">A3</text>
<text x="357.9" y="228.2">O3</text>
<text x="198.5" y="235.8">C_OUT</text>
<text x="222.3" y="234.4">FLAG</text>
<text x="222.3" y="239.5">OF</text>
<text x="321.4" y="234.4">B0</text>
<text x="321.4" y="239.5">B1</text>
<text x="337.9" y="235.8">B0</text>
<text x="202.7" y="240.9">OF</text>
<text x="321.4" y="244.6">B2</text>
<text x="337.9" y="240.9">B1</text>
<text x="337.9" y="246">B2</text>
<text x="321.4" y="249.6">B3</text>
<text x="337.9" y="251">B3</text>
<text x="166.4" y="252.2">A++</text>
<text x="182.9" y="253.6">EN</text>
<text x="242.6" y="257.3">NOT_A</text>
<text x="321.4" y="254.7">NAND</text>
<text x="337.9" y="256.1">EN</text>
<text x="178.7" y="262.8">DK_INCREMENT</text>
<text x="254.9" y="262.8">DK_NOT</text>
<text x="259.1" y="258.7">EN</text>
<text x="333.7" y="260.3">DK_NAND</text>
<text x="166.4" y="272.5">B0</text>
<text x="182.9" y="273.9">A0</text>
<text x="203.2" y="273.9">S0</text>
<text x="222.3" y="272.5">R0</text>
<text x="242.6" y="272.5">B0</text>
<text x="259.1" y="273.9">A0</text>
<text x="279.1" y="273.9">O0</text>
<text x="298.5" y="272.5">R0</text>
<text x="321.4" y="272.5">A0</text>
<text x="337.9" y="273.9">A0</text>
<text x="357.9" y="273.9">O0</text>
<text x="372.2" y="272.5">R0</text>
<text x="166.4" y="277.6">B1</text>
<text x="182.9" y="279">A1</text>
<text x="203.2" y="279">S1</text>
<text x="222.3" y="277.6">R1</text>
<text x="242.6" y="277.6">B1</text>
<text x="259.1" y="279">A1</text>
<text x="279.1" y="279">O1</text>
<text x="298.5" y="277.6">R1</text>
<text x="321.4" y="277.6">A1</text>
<text x="337.9" y="279">A1</text>
<text x="357.9" y="279">O1</text>
<text x="372.2" y="277.6">R1</text>
<text x="166.4" y="282.7">B2</text>
<text x="166.4" y="287.7">B3</text>
<text x="182.9" y="284.1">A2</text>
<text x="203.2" y="284.1">S2</text>
<text x="222.3" y="282.7">R2</text>
<text x="222.3" y="287.7">R3</text>
<text x="242.6" y="282.7">B2</text>
<text x="242.6" y="287.7">B3</text>
<text x="259.1" y="284.1">A2</text>
<text x="279.1" y="284.1">O2</text>
<text x="298.5" y="282.7">R2</text>
<text x="298.5" y="287.7">R3</text>
<text x="321.4" y="282.7">A2</text>
<text x="321.4" y="287.7">A3</text>
<text x="337.9" y="284.1">A2</text>
<text x="357.9" y="284.1">O2</text>
<text x="372.2" y="282.7">R2</text>
<text x="372.2" y="287.7">R3</text>
<text x="182.9" y="289.1">A3</text>
<text x="203.2" y="289.1">S3</text>
<text x="222.3" y="292.8">FLAG</text>
<text x="259.1" y="289.1">A3</text>
<text x="279.1" y="289.1">O3</text>
<text x="337.9" y="289.1">A3</text>
<text x="357.9" y="289.1">O3</text>
<text x="198.5" y="294.2">C_OUT</text>
<text x="202.7" y="299.3">OF</text>
<text x="222.3" y="297.9">OF</text>
<text x="321.4" y="295.4">B0</text>
<text x="337.9" y="296.8">B0</text>
<text x="321.4" y="300.4">B1</text>
<text x="321.4" y="305.5">B2</text>
<text x="337.9" y="301.8">B1</text>
<text x="321.4" y="310.6">B3</text>
<text x="337.9" y="306.9">B2</text>
<text x="166.4" y="313.1">A--</text>
<text x="182.9" y="314.5">EN</text>
<text x="242.6" y="315.7">NOT_B</text>
<text x="259.1" y="317.1">EN</text>
<text x="321.4" y="315.7">NOR</text>
<text x="337.9" y="312">B3</text>
<text x="337.9" y="317.1">EN</text>
<text x="178.7" y="321.2">DK_DECREMENT</text>
<text x="254.9" y="321.2">DK_NOT</text>
<text x="333.7" y="321.2">DK_NOR</text>
</g>
</svg>
